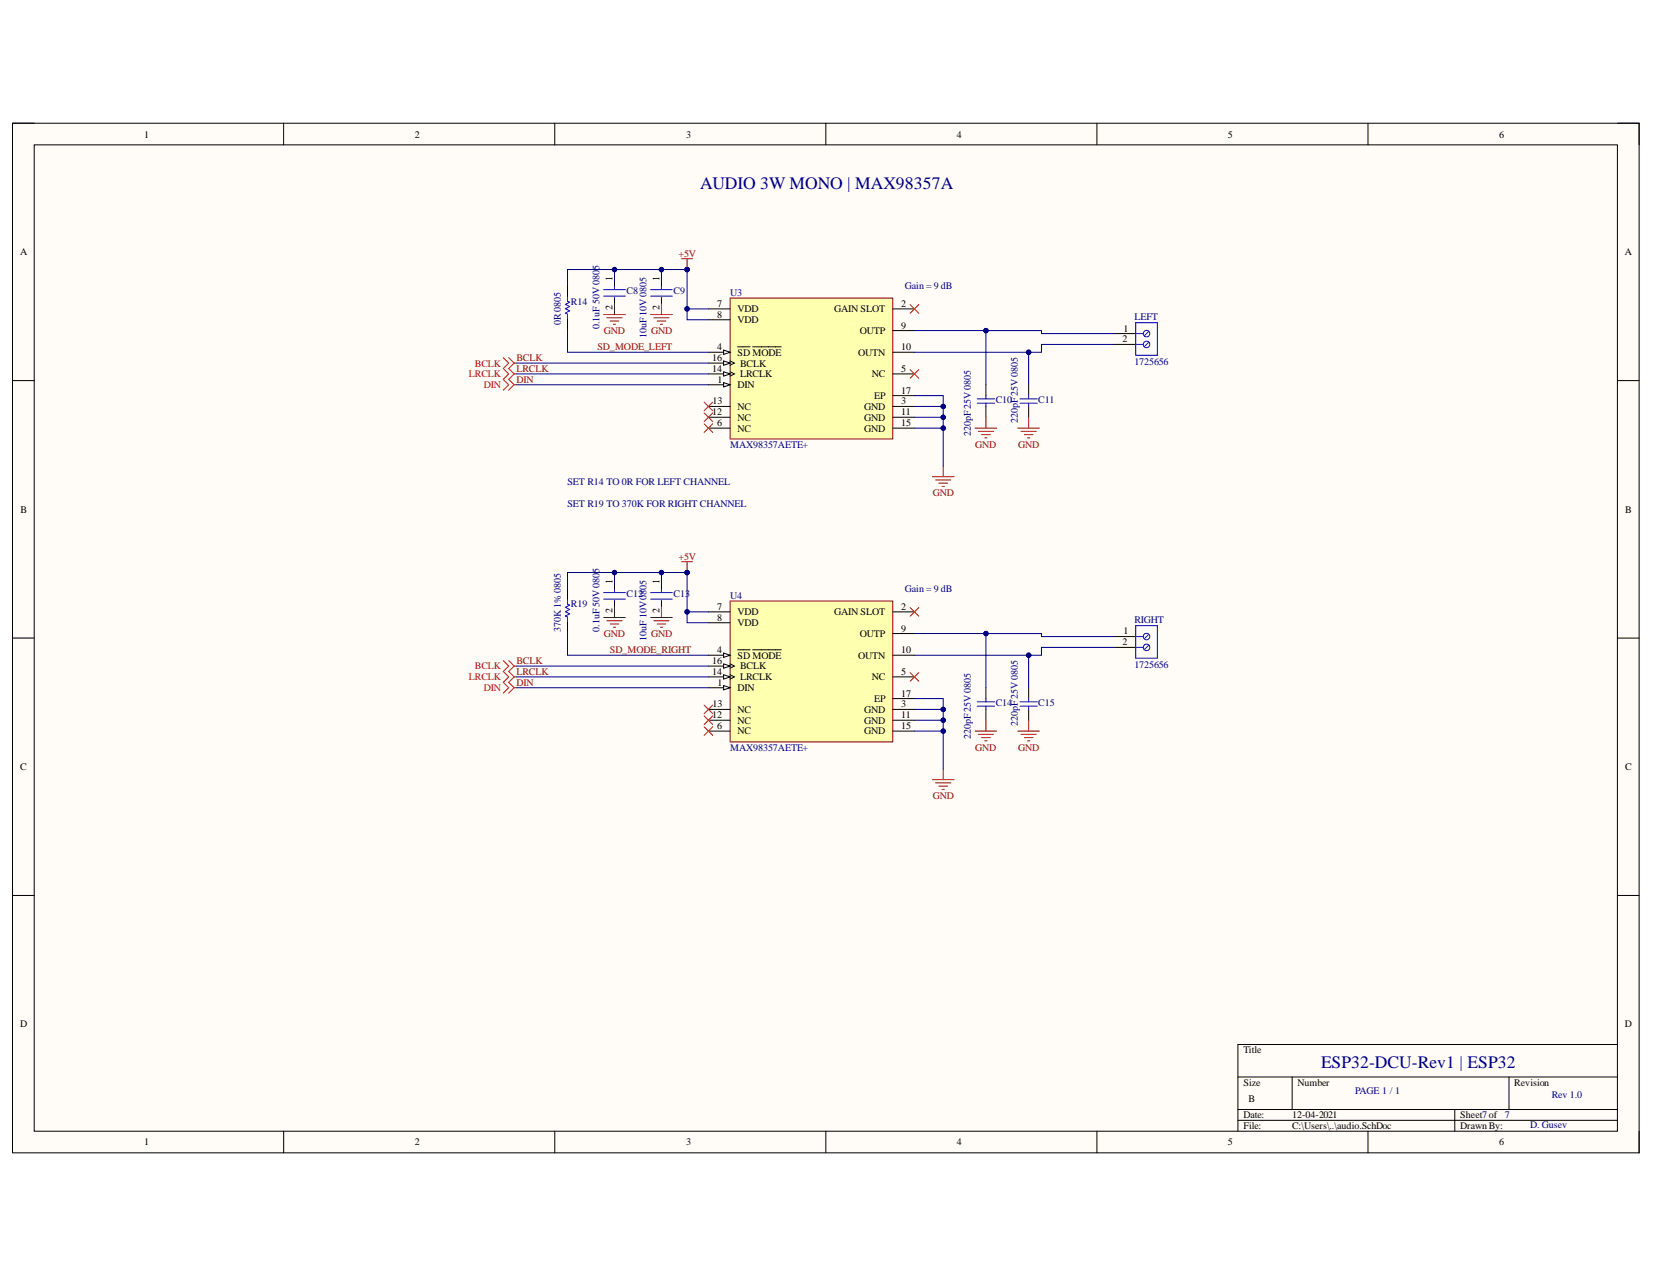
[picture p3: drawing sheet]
<svg xmlns="http://www.w3.org/2000/svg" width="279mm" height="216mm" viewBox="0 0 279 216" stroke-linecap="round" stroke-linejoin="round" font-family="sans-serif">
<path d="M2.1 20.8h275v174.1h-275z" fill-rule="evenodd" fill="#fffcf8"/>
<path d="M2.1 20.8h275v174.1h-275z" fill="none" stroke="#000" stroke-width=".17"/>
<path d="M5.8 24.5h267.6v166.8h-267.6z" fill-rule="evenodd" fill="#fffcf8"/>
<g fill="none" stroke="#000" stroke-width=".17">
<path d="M2.1 20.8h3.7M5.8 24.5h267.6v166.8h-267.6zM47.9 20.8v3.7M93.8 20.8v3.7M139.6 20.8v3.7M185.4 20.8v3.7M231.2 20.8v3.7M273.4 20.8h3.7v3.7M2.1 64.4h3.7M273.4 64.4h3.7M2.1 107.9h3.7M273.4 107.9h3.7"/>
<path d="M2.1 151.4h3.7M273.4 151.4h3.7M273.4 176.6h-64.2v14.7M47.9 191.3v3.6M93.8 191.3v3.6M139.6 191.3v3.6M185.4 191.3v3.6M209.2 182.1h64.2M209.2 187.6h64.2M209.2 189.4h64.2M218.4 182.1v5.5M231.2 191.3v3.6"/>
<path d="M245.9 187.6v3.7M255.1 182.1v5.5M277.1 191.3v3.6"/>
</g>
<path d="M123.4 50.4h27.5v23.8h-27.5z" fill-rule="evenodd" fill="#ffffb0"/>
<path d="M123.4 50.4h27.5v23.8h-27.5z" fill="none" stroke="#800000" stroke-width=".17"/>
<path d="M119.7 52.2h3.7M119.7 54.1h3.7M119.7 59.6h3.7" fill="none" stroke="#000" stroke-width=".17"/>
<path d="M122.3 59.2l1.1 .4-1.1 .3z" fill="#f8fcff"/>
<path d="M122.3 59.2l1.1 .4-1.1 .3zM124.7 58.6h2.1M127.2 58.6h4.9M119.7 61.4h3.7" fill="none" stroke="#000" stroke-width=".17"/>
<path d="M122.3 61l1.1 .4-1.1 .4z" fill="#f8fcff"/>
<path d="M119.7 65.1h3.7M122.3 61l1.1 .4-1.1 .4zM123.4 61l.7 .4-.7 .4" fill="none" stroke="#000" stroke-width=".17"/>
<path d="M122.3 64.7l1.1 .4-1.1 .3z" fill="#f8fcff"/>
<path d="M150.9 52.2h3.7M119.7 63.2h3.7M122.3 64.7l1.1 .4-1.1 .3zM150.9 66.9h3.7" fill="none" stroke="#000" stroke-width=".17"/>
<path d="M122.3 62.9l1.1 .3-1.1 .4z" fill="#f8fcff"/>
<g fill="none" stroke="#000" stroke-width=".17">
<path d="M150.9 59.6h3.7M150.9 55.9h3.7M188.3 56.4h3.7M188.3 58.2h3.7M119.7 72.4h3.7M119.7 70.5h3.7M119.7 68.7h3.7M122.3 62.9l1.1 .3-1.1 .4zM123.4 62.9l.7 .3-.7 .4M150.9 63.2h3.7M150.9 72.4h3.7M150.9 70.5h3.7"/>
<path d="M150.9 68.7h3.7"/>
</g>
<path d="M153.8 51.5l1.5 1.5M155.3 51.5l-1.5 1.5M119 68l1.5 1.5M119 69.8l1.5 1.5M119 71.6l1.5 1.5M120.5 68l-1.5 1.5M120.5 69.8l-1.5 1.5M120.5 71.6l-1.5 1.5" fill="none" stroke="#f00" stroke-width=".17"/>
<path d="M159.4 78.8v1.8M157.6 80.6h3.7M158.1 81.1h2.6M158.7 81.7h1.5M159.2 82.2h.4" fill="none" stroke="#800000" stroke-width=".17"/>
<circle cx="193.8" cy="56.4" r=".55" fill="#fff"/>
<g fill="none" stroke="#00f" stroke-width=".17">
<path d="M194.2 56l-.8 .8"/>
<circle cx="193.8" cy="56.4" r=".55"/>
</g>
<circle cx="193.8" cy="58.2" r=".55" fill="#fff"/>
<g fill="none" stroke="#00f" stroke-width=".17">
<path d="M192 56.4h1.2M192 58.2h1.2M192 54.6h3.6v5.5h-3.6zM194.2 57.8l-.8 .8"/>
<circle cx="193.8" cy="58.2" r=".55"/>
</g>
<path d="M153.8 62.5l1.5 1.5M155.3 62.5l-1.5 1.5" fill="none" stroke="#f00" stroke-width=".17"/>
<path d="M115.2 43.7h1.8M116.1 43.7v1.9" fill="none" stroke="#800000" stroke-width=".17"/>
<circle cx="116.1" cy="45.6" r=".37" fill="#000080"/>
<g fill="none" stroke="#000080" stroke-width=".17">
<path d="M154.6 72.4h4.8v6.4"/>
<circle cx="116.1" cy="45.6" r=".37"/>
</g>
<path d="M95.9 48.3v1.9M95.9 53.8v1.9M103.9 47.7v1.3M103.9 50.2v1.1M111.8 47.7v1.3M111.8 50.2v1.1M166.6 65.1v1.8M166.6 68.7v1.8M173.9 65.1v1.8M173.9 68.7v1.9" fill="none" stroke="#000" stroke-width=".17"/>
<g fill="none" stroke="#00f" stroke-width=".17">
<path d="M95.9 50.2v.7l.4 .2-.7 .4 .7 .3-.7 .4 .7 .4-.7 .3 .3 .2v.7M102 49h3.7M102 50.1h3.7M103.9 48.4v.6M103.9 50.2v.2M110 49h3.6M110 50.1h3.6M111.8 48.4v.6M111.8 50.2v.2M165.2 67.4h2.9M165.2 68.2h2.9M166.6 66.9v.5"/>
<path d="M166.6 68.2v.5M172.4 67.4h2.9M172.4 68.2h2.9M173.9 66.9v.5M173.9 68.2v.5"/>
</g>
<path d="M85.1 60.5l.9 .9-.9 .9 .9 .9-.9 .9 .9 1-.9 .9M86 60.5l.9 .9M86.9 61.4l-.9 .9 .9 .9M86.9 61.4h.4M86.9 63.2l-.9 .9 .9 1M86.9 63.2h.4M86.9 65.1l-.9 .9M86.9 65.1h.4" fill="none" stroke="#f00" stroke-width=".17"/>
<g fill="none" stroke="#800000" stroke-width=".17">
<path d="M102 53.2h3.7M102.6 53.7h2.5M103.1 54.3h1.5M103.7 54.8h.3M103.9 51.3v1.9M110 53.2h3.6M110.5 53.7h2.6M111.1 54.3h1.4M111.6 54.8h.4M111.8 51.3v1.9M164.8 72.4h3.7M165.4 72.9h2.5"/>
<path d="M165.9 73.5h1.5M166.5 74h.3M166.6 70.5v1.9M172 72.4h3.7M172.6 72.9h2.5M173.1 73.5h1.5M173.7 74h.3M173.9 70.6v1.8"/>
</g>
<circle cx="159.4" cy="72.4" r=".37" fill="#000080"/>
<g fill="none" stroke="#000080" stroke-width=".17">
<path d="M154.6 70.5h4.8v1.9"/>
<circle cx="159.4" cy="72.4" r=".37"/>
</g>
<circle cx="159.4" cy="70.5" r=".37" fill="#000080"/>
<circle cx="159.4" cy="70.5" r=".37" fill="none" stroke="#000080" stroke-width=".17"/>
<circle cx="159.4" cy="72.4" r=".37" fill="#000080"/>
<g fill="none" stroke="#000080" stroke-width=".17">
<path d="M154.6 68.7h4.8v1.8"/>
<circle cx="159.4" cy="72.4" r=".37"/>
</g>
<circle cx="159.4" cy="68.7" r=".37" fill="#000080"/>
<circle cx="159.4" cy="68.7" r=".37" fill="none" stroke="#000080" stroke-width=".17"/>
<circle cx="159.4" cy="70.5" r=".37" fill="#000080"/>
<g fill="none" stroke="#000080" stroke-width=".17">
<path d="M116.1 52.2v1.9h3.6"/>
<circle cx="159.4" cy="70.5" r=".37"/>
</g>
<circle cx="116.1" cy="52.2" r=".37" fill="#000080"/>
<g fill="none" stroke="#000080" stroke-width=".17">
<path d="M87.3 61.4h32.4M87.3 63.2h32.4M87.3 65.1h32.4M154.6 66.9h4.8v1.8"/>
<circle cx="116.1" cy="52.2" r=".37"/>
</g>
<circle cx="159.4" cy="68.7" r=".37" fill="#000080"/>
<g fill="none" stroke="#000080" stroke-width=".17">
<path d="M116.1 45.6v6.6h3.6"/>
<circle cx="159.4" cy="68.7" r=".37"/>
</g>
<circle cx="116.1" cy="45.6" r=".37" fill="#000080"/>
<circle cx="116.1" cy="45.6" r=".37" fill="none" stroke="#000080" stroke-width=".17"/>
<circle cx="116.1" cy="52.2" r=".37" fill="#000080"/>
<g fill="none" stroke="#000080" stroke-width=".17">
<path d="M116.1 45.6h-4.3v2.1"/>
<circle cx="116.1" cy="52.2" r=".37"/>
</g>
<circle cx="111.8" cy="45.6" r=".37" fill="#000080"/>
<circle cx="111.8" cy="45.6" r=".37" fill="none" stroke="#000080" stroke-width=".17"/>
<circle cx="116.1" cy="45.6" r=".37" fill="#000080"/>
<g fill="none" stroke="#000080" stroke-width=".17">
<path d="M103.9 45.6h-8v2.7"/>
<circle cx="116.1" cy="45.6" r=".37"/>
</g>
<circle cx="103.9" cy="45.6" r=".37" fill="#000080"/>
<g fill="none" stroke="#000080" stroke-width=".17">
<path d="M111.8 45.6h-7.9v2.1"/>
<circle cx="103.9" cy="45.6" r=".37"/>
</g>
<circle cx="103.9" cy="45.6" r=".37" fill="#000080"/>
<circle cx="103.9" cy="45.6" r=".37" fill="none" stroke="#000080" stroke-width=".17"/>
<circle cx="111.8" cy="45.6" r=".37" fill="#000080"/>
<g fill="none" stroke="#000080" stroke-width=".17">
<path d="M154.6 55.9h12"/>
<circle cx="111.8" cy="45.6" r=".37"/>
</g>
<circle cx="166.6" cy="55.9" r=".37" fill="#000080"/>
<g fill="none" stroke="#000080" stroke-width=".17">
<path d="M154.6 59.6h19.3"/>
<circle cx="166.6" cy="55.9" r=".37"/>
</g>
<circle cx="173.9" cy="59.6" r=".37" fill="#000080"/>
<g fill="none" stroke="#000080" stroke-width=".17">
<path d="M188.3 58.2h-12.3v1.4h-2.1v5.5"/>
<circle cx="173.9" cy="59.6" r=".37"/>
</g>
<circle cx="173.9" cy="59.6" r=".37" fill="#000080"/>
<g fill="none" stroke="#000080" stroke-width=".17">
<path d="M188.3 56.4h-12.3v-.5h-9.4v9.2"/>
<circle cx="173.9" cy="59.6" r=".37"/>
</g>
<circle cx="166.6" cy="55.9" r=".37" fill="#000080"/>
<circle cx="166.6" cy="55.9" r=".37" fill="none" stroke="#000080" stroke-width=".17"/>
<path d="M123.4 101.6h27.5v23.8h-27.5z" fill-rule="evenodd" fill="#ffffb0"/>
<path d="M123.4 101.6h27.5v23.8h-27.5z" fill="none" stroke="#800000" stroke-width=".17"/>
<path d="M119.7 103.4h3.7M119.7 105.3h3.7M119.7 110.8h3.7" fill="none" stroke="#000" stroke-width=".17"/>
<path d="M122.3 110.4l1.1 .4-1.1 .3z" fill="#f8fcff"/>
<path d="M119.7 112.6h3.7M122.3 110.4l1.1 .4-1.1 .3zM124.7 109.9h2.1M127.2 109.9h4.9" fill="none" stroke="#000" stroke-width=".17"/>
<path d="M122.3 112.2l1.1 .4-1.1 .4z" fill="#f8fcff"/>
<path d="M119.7 116.3h3.7M122.3 112.2l1.1 .4-1.1 .4zM123.4 112.2l.7 .4-.7 .4" fill="none" stroke="#000" stroke-width=".17"/>
<path d="M122.3 115.9l1.1 .4-1.1 .3z" fill="#f8fcff"/>
<path d="M119.7 114.4h3.7M122.3 115.9l1.1 .4-1.1 .3zM150.9 118.1h3.7M150.9 103.4h3.7" fill="none" stroke="#000" stroke-width=".17"/>
<path d="M122.3 114.1l1.1 .3-1.1 .4z" fill="#f8fcff"/>
<g fill="none" stroke="#000" stroke-width=".17">
<path d="M119.7 119.9h3.7M122.3 114.1l1.1 .3-1.1 .4zM123.4 114.1l.7 .3-.7 .4M150.9 110.8h3.7M150.9 107.1h3.7M150.9 114.4h3.7M150.9 119.9h3.7M188.3 107.6h3.7M188.3 109.5h3.7M119.7 123.6h3.7M119.7 121.8h3.7M150.9 123.6h3.7"/>
<path d="M150.9 121.8h3.7"/>
</g>
<path d="M119 119.2l1.5 1.5M120.5 119.2l-1.5 1.5M153.8 102.7l1.5 1.5M155.3 102.7l-1.5 1.5M119 121l1.5 1.5M119 122.9l1.5 1.4M120.5 121l-1.5 1.5M120.5 122.9l-1.5 1.4" fill="none" stroke="#f00" stroke-width=".17"/>
<path d="M157.6 131.8h3.7M158.1 132.4h2.6M158.7 132.9h1.5M159.2 133.5h.4M159.4 130v1.8" fill="none" stroke="#800000" stroke-width=".17"/>
<circle cx="193.8" cy="107.6" r=".55" fill="#fff"/>
<g fill="none" stroke="#00f" stroke-width=".17">
<path d="M194.2 107.2l-.8 .8"/>
<circle cx="193.8" cy="107.6" r=".55"/>
</g>
<circle cx="193.8" cy="109.5" r=".55" fill="#fff"/>
<g fill="none" stroke="#00f" stroke-width=".17">
<path d="M192 107.6h1.2M192 109.5h1.2M192 105.8h3.6v5.5h-3.6zM194.2 109.1l-.8 .7"/>
<circle cx="193.8" cy="109.5" r=".55"/>
</g>
<path d="M153.8 113.7l1.5 1.5M155.3 113.7l-1.5 1.5" fill="none" stroke="#f00" stroke-width=".17"/>
<path d="M115.2 95h1.8M116.1 95v1.8" fill="none" stroke="#800000" stroke-width=".17"/>
<circle cx="116.1" cy="96.8" r=".37" fill="#000080"/>
<g fill="none" stroke="#000080" stroke-width=".17">
<path d="M154.6 123.6h4.8v6.4"/>
<circle cx="116.1" cy="96.8" r=".37"/>
</g>
<path d="M95.9 99.6v1.8M103.9 98.9v1.3M111.8 98.9v1.3M95.9 105.1v1.8M103.9 101.5v1.1M111.8 101.5v1.1M166.6 116.3v1.8M166.6 119.9v1.9M173.9 116.3v1.8M173.9 119.9v1.9" fill="none" stroke="#000" stroke-width=".17"/>
<g fill="none" stroke="#00f" stroke-width=".17">
<path d="M103.9 99.6v.6M111.8 99.6v.6M95.9 101.4v.7l.4 .2-.7 .4 .7 .3-.7 .4 .7 .4-.7 .3 .3 .2v.8M102 100.2h3.7M102 101.3h3.7M103.9 101.5v.2M110 100.2h3.6M110 101.3h3.6M111.8 101.5v.2M165.2 118.7h2.9M165.2 119.4h2.9M166.6 118.1v.6"/>
<path d="M166.6 119.4v.5M172.4 118.7h2.9M172.4 119.4h2.9M173.9 118.1v.6M173.9 119.4v.5"/>
</g>
<path d="M85.1 111.7l.9 .9-.9 .9 .9 .9-.9 1 .9 .9-.9 .9M86 111.7l.9 .9M86.9 112.6l-.9 .9 .9 .9M86.9 112.6h.4M86.9 114.4l-.9 1 .9 .9M86.9 114.4h.4M86.9 116.3l-.9 .9M86.9 116.3h.4" fill="none" stroke="#f00" stroke-width=".17"/>
<g fill="none" stroke="#800000" stroke-width=".17">
<path d="M102 104.4h3.7M102.6 104.9h2.5M103.1 105.5h1.5M103.7 106h.3M103.9 102.6v1.8M110 104.4h3.6M110.5 104.9h2.6M111.1 105.5h1.4M111.6 106h.4M111.8 102.6v1.8M164.8 123.6h3.7M165.4 124.2h2.5"/>
<path d="M165.9 124.7h1.5M166.5 125.3h.3M166.6 121.8v1.8M172 123.6h3.7M172.6 124.2h2.5M173.1 124.7h1.5M173.7 125.3h.3M173.9 121.8v1.8"/>
</g>
<circle cx="159.4" cy="123.6" r=".37" fill="#000080"/>
<g fill="none" stroke="#000080" stroke-width=".17">
<path d="M154.6 121.8h4.8v1.8"/>
<circle cx="159.4" cy="123.6" r=".37"/>
</g>
<circle cx="159.4" cy="121.8" r=".37" fill="#000080"/>
<circle cx="159.4" cy="121.8" r=".37" fill="none" stroke="#000080" stroke-width=".17"/>
<circle cx="159.4" cy="123.6" r=".37" fill="#000080"/>
<g fill="none" stroke="#000080" stroke-width=".17">
<path d="M154.6 119.9h4.8v1.9"/>
<circle cx="159.4" cy="123.6" r=".37"/>
</g>
<circle cx="159.4" cy="119.9" r=".37" fill="#000080"/>
<circle cx="159.4" cy="119.9" r=".37" fill="none" stroke="#000080" stroke-width=".17"/>
<circle cx="159.4" cy="121.8" r=".37" fill="#000080"/>
<g fill="none" stroke="#000080" stroke-width=".17">
<path d="M116.1 103.4v1.9h3.6"/>
<circle cx="159.4" cy="121.8" r=".37"/>
</g>
<circle cx="116.1" cy="103.4" r=".37" fill="#000080"/>
<g fill="none" stroke="#000080" stroke-width=".17">
<path d="M87.3 112.6h32.4M87.3 114.4h32.4M87.3 116.3h32.4M154.6 118.1h4.8v1.8"/>
<circle cx="116.1" cy="103.4" r=".37"/>
</g>
<circle cx="159.4" cy="119.9" r=".37" fill="#000080"/>
<g fill="none" stroke="#000080" stroke-width=".17">
<path d="M116.1 96.8v6.6h3.6"/>
<circle cx="159.4" cy="119.9" r=".37"/>
</g>
<circle cx="116.1" cy="96.8" r=".37" fill="#000080"/>
<circle cx="116.1" cy="96.8" r=".37" fill="none" stroke="#000080" stroke-width=".17"/>
<circle cx="116.1" cy="103.4" r=".37" fill="#000080"/>
<g fill="none" stroke="#000080" stroke-width=".17">
<path d="M116.1 96.8h-4.3v2.1"/>
<circle cx="116.1" cy="103.4" r=".37"/>
</g>
<circle cx="111.8" cy="96.8" r=".37" fill="#000080"/>
<circle cx="111.8" cy="96.8" r=".37" fill="none" stroke="#000080" stroke-width=".17"/>
<circle cx="116.1" cy="96.8" r=".37" fill="#000080"/>
<g fill="none" stroke="#000080" stroke-width=".17">
<path d="M103.9 96.8h-8v2.8"/>
<circle cx="116.1" cy="96.8" r=".37"/>
</g>
<circle cx="103.9" cy="96.8" r=".37" fill="#000080"/>
<g fill="none" stroke="#000080" stroke-width=".17">
<path d="M111.8 96.8h-7.9v2.1"/>
<circle cx="103.9" cy="96.8" r=".37"/>
</g>
<circle cx="103.9" cy="96.8" r=".37" fill="#000080"/>
<circle cx="103.9" cy="96.8" r=".37" fill="none" stroke="#000080" stroke-width=".17"/>
<circle cx="111.8" cy="96.8" r=".37" fill="#000080"/>
<g fill="none" stroke="#000080" stroke-width=".17">
<path d="M154.6 107.1h12"/>
<circle cx="111.8" cy="96.8" r=".37"/>
</g>
<circle cx="166.6" cy="107.1" r=".37" fill="#000080"/>
<g fill="none" stroke="#000080" stroke-width=".17">
<path d="M154.6 110.8h19.3"/>
<circle cx="166.6" cy="107.1" r=".37"/>
</g>
<circle cx="173.9" cy="110.8" r=".37" fill="#000080"/>
<g fill="none" stroke="#000080" stroke-width=".17">
<path d="M188.3 109.5h-12.3v1.3h-2.1v5.5"/>
<circle cx="173.9" cy="110.8" r=".37"/>
</g>
<circle cx="173.9" cy="110.8" r=".37" fill="#000080"/>
<g fill="none" stroke="#000080" stroke-width=".17">
<path d="M188.3 107.6h-12.3v-.5h-9.4v9.2"/>
<circle cx="173.9" cy="110.8" r=".37"/>
</g>
<circle cx="166.6" cy="107.1" r=".37" fill="#000080"/>
<g fill="none" stroke="#000080" stroke-width=".17">
<path d="M95.9 55.7v3.9h23.8M95.9 106.9v3.9h23.8"/>
<circle cx="166.6" cy="107.1" r=".37"/>
</g>
<g font-size="3" fill="#000080">
<text x="118.3" y="32">AUDIO 3W MONO | MAX98357A</text>
<text x="223.3" y="180.5">ESP32-DCU-Rev1 | ESP32</text>
</g>
<g font-size="1.7">
<text x="24.4" y="23.3">1</text>
<text x="70.1" y="23.3">2</text>
<text x="116" y="23.3">3</text>
<text x="161.7" y="23.3">4</text>
<text x="207.6" y="23.3">5</text>
<text x="253.4" y="23.3">6</text>
<text x="3.4" y="43.1">A</text>
<text x="103.5" y="47.5" transform="rotate(-90 103.5 47.5)">1</text>
<text x="111.5" y="47.5" transform="rotate(-90 111.5 47.5)">1</text>
<text x="274.6" y="43.1">A</text>
<text x="103.5" y="52.4" transform="rotate(-90 103.5 52.4)">2</text>
<text x="111.5" y="52.4" transform="rotate(-90 111.5 52.4)">2</text>
<text x="121.2" y="51.8">7</text>
<text x="121.2" y="53.7">8</text>
<text x="124.7" y="52.8">VDD</text>
<text x="141" y="52.8">GAIN SLOT</text>
<text x="152.3" y="51.8">2</text>
<text x="121.2" y="59.2">4</text>
<text x="124.7" y="54.6">VDD</text>
<text x="145.3" y="56.5">OUTP</text>
<text x="152.3" y="59.2">10</text>
<text x="152.3" y="55.6">9</text>
<text x="189.7" y="57.8">2</text>
<text x="189.9" y="56.1">1</text>
<text x="120.4" y="61.1">16</text>
<text x="120.4" y="62.8">14</text>
<text x="121.3" y="64.7">1</text>
<text x="124.7" y="60.1">SD MODE</text>
<text x="124.7" y="65.6">DIN</text>
<text x="125.1" y="62">BCLK</text>
<text x="125.1" y="63.8">LRCLK</text>
<text x="145.1" y="60.1">OUTN</text>
<text x="147.3" y="63.8">NC</text>
<text x="152.3" y="62.8">5</text>
<text x="120.4" y="70.2">12</text>
<text x="120.4" y="68.3">13</text>
<text x="124.7" y="71.1">NC</text>
<text x="124.7" y="69.3">NC</text>
<text x="146.1" y="69.3">GND</text>
<text x="146.1" y="71.1">GND</text>
<text x="147.8" y="67.5">EP</text>
<text x="152.3" y="66.5">17</text>
<text x="152.3" y="68.3">3</text>
<text x="152.3" y="70.2">11</text>
<text x="121.2" y="72">6</text>
<text x="124.7" y="73">NC</text>
<text x="146.1" y="73">GND</text>
<text x="152.3" y="72">15</text>
<text x="3.5" y="86.7">B</text>
<text x="274.7" y="86.7">B</text>
<text x="103.5" y="98.7" transform="rotate(-90 103.5 98.7)">1</text>
<text x="111.5" y="98.7" transform="rotate(-90 111.5 98.7)">1</text>
<text x="103.5" y="103.7" transform="rotate(-90 103.5 103.7)">2</text>
<text x="111.5" y="103.7" transform="rotate(-90 111.5 103.7)">2</text>
<text x="121.2" y="103.1">7</text>
<text x="121.2" y="104.9">8</text>
<text x="124.7" y="104">VDD</text>
<text x="124.7" y="105.9">VDD</text>
<text x="141" y="104">GAIN SLOT</text>
<text x="145.3" y="107.6">OUTP</text>
<text x="152.3" y="103.1">2</text>
<text x="152.3" y="106.8">9</text>
<text x="189.9" y="107.2">1</text>
<text x="120.4" y="112.3">16</text>
<text x="121.2" y="110.4">4</text>
<text x="124.7" y="111.4">SD MODE</text>
<text x="125.1" y="113.1">BCLK</text>
<text x="145.1" y="111.4">OUTN</text>
<text x="152.3" y="110.4">10</text>
<text x="189.7" y="109.1">2</text>
<text x="120.4" y="114.1">14</text>
<text x="120.4" y="119.6">13</text>
<text x="121.3" y="115.9">1</text>
<text x="124.7" y="116.9">DIN</text>
<text x="125.1" y="115">LRCLK</text>
<text x="147.3" y="115">NC</text>
<text x="147.8" y="118.6">EP</text>
<text x="152.3" y="117.8">17</text>
<text x="152.3" y="114.1">5</text>
<text x="152.3" y="119.6">3</text>
<text x="120.4" y="121.4">12</text>
<text x="121.2" y="123.3">6</text>
<text x="124.7" y="124.1">NC</text>
<text x="124.7" y="122.4">NC</text>
<text x="124.7" y="120.5">NC</text>
<text x="146.1" y="120.5">GND</text>
<text x="146.1" y="122.4">GND</text>
<text x="146.1" y="124.1">GND</text>
<text x="152.3" y="121.4">11</text>
<text x="152.3" y="123.3">15</text>
<text x="3.4" y="130.2">C</text>
<text x="274.7" y="130.2">C</text>
<text x="3.4" y="173.7">D</text>
<text x="274.6" y="173.7">D</text>
<text x="210.2" y="178.1">Title</text>
<text x="210.2" y="183.6">Size</text>
<text x="219.3" y="183.6">Number</text>
<text x="255.9" y="183.6">Revision</text>
<text x="210.2" y="189.1">Date:</text>
<text x="210.2" y="190.9">File:</text>
<text x="211" y="186.3">B</text>
<text x="218.4" y="189.1">12-04-2021</text>
<text x="218.4" y="190.9">C:\Users\..\audio.SchDoc</text>
<text x="246.8" y="189.1">Sheet7of</text>
<text x="246.8" y="190.9">DrawnBy:</text>
<text x="24.4" y="193.6">1</text>
<text x="70.1" y="193.6">2</text>
<text x="116" y="193.6">3</text>
<text x="161.7" y="193.6">4</text>
<text x="207.6" y="193.6">5</text>
<text x="253.4" y="193.6">6</text>
</g>
<g font-size="1.7" fill="#800000">
<text x="114.7" y="43.4">+5V</text>
<text x="101" y="59.2">SD_MODE_LEFT</text>
<text x="102.1" y="56.5">GND</text>
<text x="110" y="56.5">GND</text>
<text x="87.3" y="61.1">BCLK</text>
<text x="87.3" y="62.8">LRCLK</text>
<text x="87.3" y="64.7">DIN</text>
<text x="164.8" y="75.7">GND</text>
<text x="172.1" y="75.7">GND</text>
<text x="157.7" y="83.9">GND</text>
<text x="114.7" y="94.6">+5V</text>
<text x="102.1" y="107.7">GND</text>
<text x="110" y="107.7">GND</text>
<text x="87.3" y="112.3">BCLK</text>
<text x="103.1" y="110.4">SD_MODE_RIGHT</text>
<text x="87.3" y="114.1">LRCLK</text>
<text x="87.3" y="115.9">DIN</text>
<text x="164.8" y="126.9">GND</text>
<text x="172.1" y="126.9">GND</text>
<text x="157.7" y="135.1">GND</text>
</g>
<g font-size="1.7" fill="#000080">
<text x="96.5" y="51.5">R14</text>
<text x="105.9" y="49.7">C8</text>
<text x="113.8" y="49.7">C9</text>
<text x="123.4" y="50.1">U3</text>
<text x="152.9" y="48.8">Gain = 9 dB</text>
<text x="94.8" y="55" transform="rotate(-90 94.8 55)">0R 0805</text>
<text x="101.3" y="55.6" transform="rotate(-90 101.3 55.6)">0.1uF 50V 0805</text>
<text x="109.3" y="57.1" transform="rotate(-90 109.3 57.1)">10uF10V 0805</text>
<text x="191.7" y="54">LEFT</text>
<text x="191.7" y="61.7">1725656</text>
<text x="168.3" y="68.2">C10</text>
<text x="172" y="71.5" transform="rotate(-90 172 71.5)">220pF 25V0805</text>
<text x="175.5" y="68.2">C11</text>
<text x="123.4" y="75.7">MAX98357AETE+</text>
<text x="164.1" y="73.7" transform="rotate(-90 164.1 73.7)">220pF 25V 0805</text>
<text x="95.9" y="82">SET R14 TO 0R FOR LEFT CHANNEL</text>
<text x="95.9" y="85.7">SET R19 TO 370K FOR RIGHT CHANNEL</text>
<text x="105.9" y="101">C12</text>
<text x="113.8" y="101">C13</text>
<text x="123.4" y="101.3">U4</text>
<text x="152.9" y="100">Gain = 9 dB</text>
<text x="94.8" y="106.9" transform="rotate(-90 94.8 106.9)">370K 1%0805</text>
<text x="96.5" y="102.7">R19</text>
<text x="101.3" y="106.8" transform="rotate(-90 101.3 106.8)">0.1uF50V 0805</text>
<text x="191.7" y="105.3">RIGHT</text>
<text x="109.3" y="108.3" transform="rotate(-90 109.3 108.3)">10uF 10V0805</text>
<text x="191.7" y="113">1725656</text>
<text x="168.3" y="119.4">C14</text>
<text x="175.5" y="119.4">C15</text>
<text x="164.1" y="124.9" transform="rotate(-90 164.1 124.9)">220pF25V 0805</text>
<text x="172" y="122.8" transform="rotate(-90 172 122.8)">220pF 25V0805</text>
<text x="123.4" y="126.9">MAX98357AETE+</text>
<text x="229" y="185">PAGE 1 / 1</text>
<text x="262.3" y="185.7">Rev 1.0</text>
<text x="254.3" y="189.1">7</text>
<text x="258.6" y="190.8">D. Gusev</text>
</g>
<g font-size="1.7" fill="#f00">
<text x="79.3" y="63.8">LRCLK</text>
<text x="80.3" y="62">BCLK</text>
<text x="81.8" y="65.6">DIN</text>
<text x="80.3" y="113.1">BCLK</text>
<text x="79.3" y="115">LRCLK</text>
<text x="81.8" y="116.9">DIN</text>
</g>
</svg>
